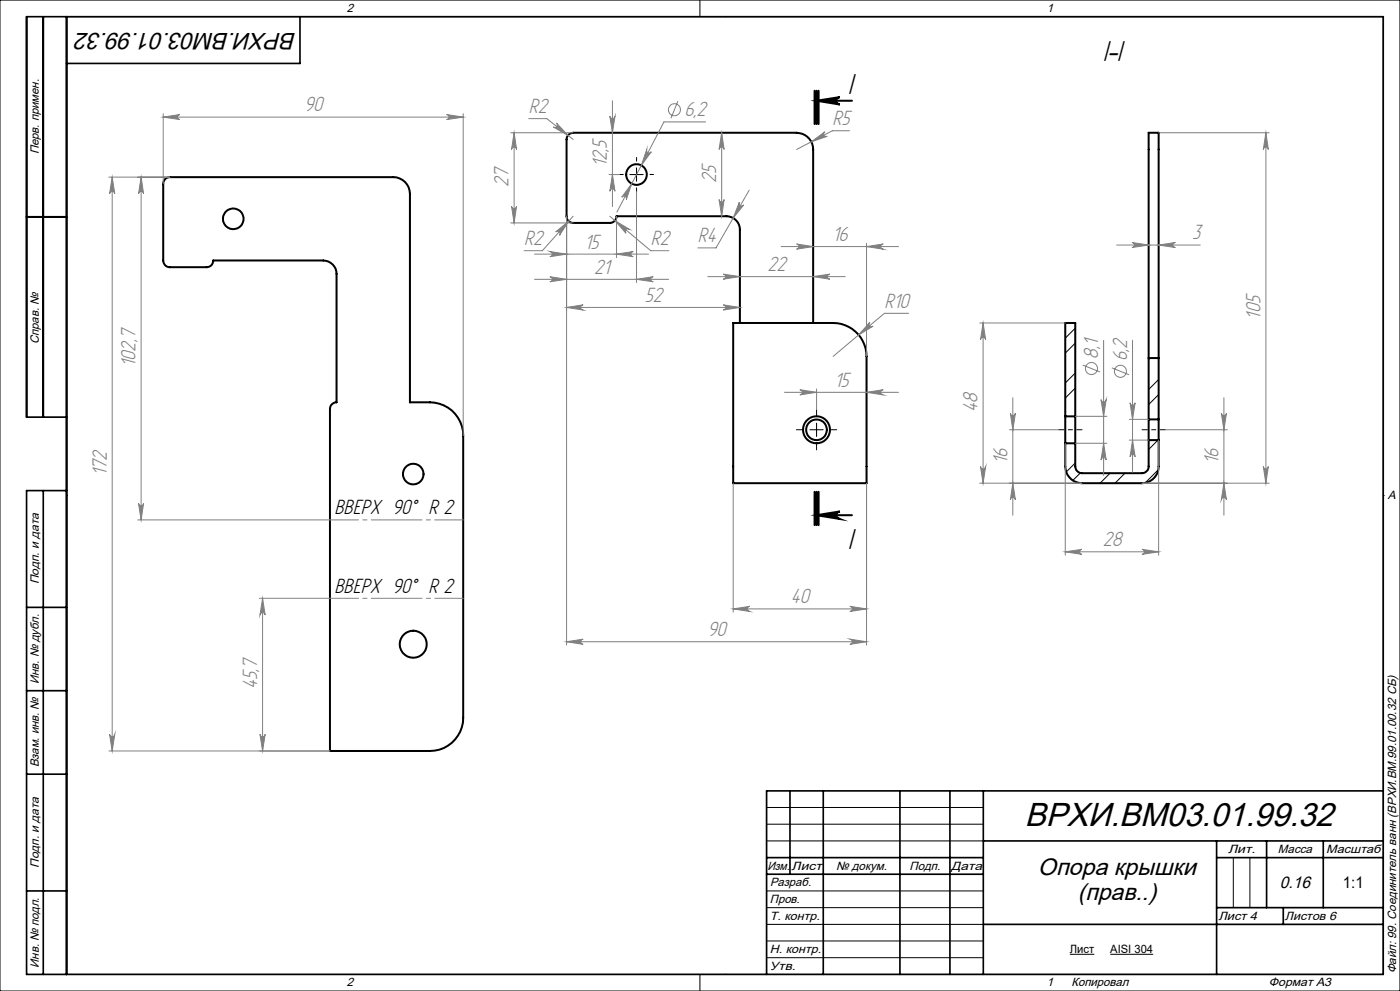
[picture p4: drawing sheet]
<svg xmlns="http://www.w3.org/2000/svg" width="420mm" height="297mm" viewBox="0 0 420 297" stroke-linecap="round" stroke-linejoin="round" font-family="sans-serif">
<g fill="none" stroke="#000" stroke-width=".6">
<path d="M244.4 27.2v10M245 30.2h10.6M245 27.2v10M245.6 27.2v10M49.6 53.7l.6-.5 .8-.1h67a5 5 0 0 1 5 5v62.5h6a9.9 9.9 0 0 1 10 10v84.5a10 10 0 0 1-10 10h-30v-102.5a1.99 1.99 0 0 1 2-2v-38.5a4 4 0 0 0-4-4h-33a1.93 1.93 0 0 1-2 2h-11a1.99 1.99 0 0 1-2-2v-23zM8 65h12M220 96.8h29.9a10.1 10.1 0 0 1 10.1 10v38h-40zM222 96.8v-28a4 4 0 0 0-4.1-4h-32.9a2.05 2.05 0 0 1-2 2h-11.1a1.99 1.99 0 0 1-1.9-2v-23a1.99 1.99 0 0 1 1.9-2h67.1a5 5 0 0 1 4.9 5v52M344.6 107.3h3M319.6 124.8v8.1M319.6 124.8v-28h3v28M319.6 132.9h3"/>
<path d="M319.6 124.8h3M322.6 124.8v8.1M344.6 131.9v7.9a2.05 2.05 0 0 1-2 2h-18a2.05 2.05 0 0 1-2-2v-6.9M344.6 125.7v6.2M344.6 125.7v-85.9h3v85.9M344.6 125.7h3M344.6 131.9h3M347.6 131.9v7.9a5 5 0 0 1-5 5h-18a5 5 0 0 1-5-5v-6.9M347.6 125.7v6.2M244.4 147.4v10M245 154.4h10.6M245 147.4v10"/>
<path d="M245.6 147.4v10z"/>
<circle cx="190.9" cy="52.3" r="3.1"/>
<circle cx="70" cy="65.6" r="3.1"/>
<circle cx="245" cy="128.8" r="4"/>
<circle cx="245" cy="128.8" r="3.1"/>
<circle cx="124" cy="142.1" r="3.1"/>
<circle cx="124" cy="193.1" r="4.1"/>
</g>
<g fill="none" stroke="#000" stroke-width=".3">
<path d="M0 0h420v297h-420zM20 5h395v287h-395zM210 0v5M217.5 5h.1M188.9 52.3h4.1M191 50.3v4M322.6 98.4l-3 2.9M322.6 111.8l-3 3M322.6 102.8l-3 3M322.6 116.3l-3 3M345.1 107.3l-.5 .5M347.6 113.7l-3 3"/>
<path d="M347.6 118.2l-3 3M243 128.8h3.9M245 126.8v4M322.6 138.7l-2.7 2.8M347.4 131.9l-2.8 2.8M20 148.5h.1M324.1 141.7l-2.3 2.3M333 141.8l-3 3M337.5 141.8l-3 3M347.5 140.8l-3.9 3.9M415 148.5h.1M230 242h65"/>
<path d="M230 247h65M230 252h65M370 257v15M375 257v15M230 267h65M230 272h65M230 277h65M210 292v5M217.5 292h.1M230 282h65M230 287h65M321 286h7.3"/>
<path d="M333.1 286h12.8"/>
</g>
<g fill="none" stroke="#808080" stroke-width=".3">
<path d="M49 34.1v21M49 35.1h90M49 35.1l5-.8a.76 .76 0 0 0-.7 .8 .76 .76 0 0 0 .7 .7zM134 34.3l5 .8-5 .7a.76 .76 0 0 0 .7-.7 .76 .76 0 0 0-.7-.8zM139 34.1v96.5M153.2 39.8h18.7M154.2 39.8v27M154.2 39.8l.8 5a.76 .76 0 0 0-.8-.7 .76 .76 0 0 0-.7 .7zM158.6 35.6h5.4l7.9 6.2M166.9 36.9l3.5 3.7-4.4-2.5a.77 .77 0 0 0 1-.2 .77 .77 0 0 0-.1-1zM183 34.8a.78 .78 0 0 0 .7 .7 .78 .78 0 0 0 .8-.7l-.8 5zM183.7 30.2v31.7"/>
<path d="M203.4 30.3l-2.1 5.2M211.7 36.5h-12.5l-14.1 27.1M216.5 39.8l.7 5a.76 .76 0 0 0-.7-.7 .76 .76 0 0 0-.8 .7zM216.5 39.8v25M254.8 39.2h-5.1l-10.7 5.6M347.6 39.8h33.2M379.8 39.8v105M379.8 39.8l.7 5a.76 .76 0 0 0-.8-.7 .76 .76 0 0 0-.7 .7zM32.7 53.1h18.3M33.7 53.1l.7 5a.78 .78 0 0 0-.7-.8 .78 .78 0 0 0-.8 .8zM33.7 53.1v172M42.3 53.1v102.7"/>
<path d="M42.3 53.1l.8 5a.76 .76 0 0 0-.8-.8 .76 .76 0 0 0-.7 .8zM182.7 52.3h3.1M183.7 52.3l.8 5a.78 .78 0 0 0-.8-.7 .78 .78 0 0 0-.7 .7zM189.5 55.1l-1.6 4.7a.78 .78 0 0 0-.4-1 .78 .78 0 0 0-1 .3zM191 57.4v27.3M194 44.8a.77 .77 0 0 0 .4 1 .77 .77 0 0 0 1-.3l-3 4.1zM215.7 59.8a.76 .76 0 0 0 .8 .7 .76 .76 0 0 0 .7-.7l-.7 5zM224.8 57l-10 17.3h-5.5M243.4 42.5l4.1-3a.76 .76 0 0 0-.3 1 .76 .76 0 0 0 1 .3zM153.2 66.8h18.7M153.5 61.8a.76 .76 0 0 0 .7 .8 .76 .76 0 0 0 .8-.8l-.8 5zM160.3 76.2h34.3"/>
<path d="M165 75.4l5 .8-5 .7a.78 .78 0 0 0 .7-.7 .78 .78 0 0 0-.7-.8zM166.7 69.5l3.9-3.2-2.7 4.2a.76 .76 0 0 0-.1-1 .76 .76 0 0 0-1.1 0zM170 64.8v128.5M171.9 64.8l-9.2 10.3h-5.5M183 64.8l12.2 10.3h5.5M184.5 66.1l4.3 2.6a.78 .78 0 0 0-1 .2 .78 .78 0 0 0 0 1zM185 64.8v12.4M185 76.2l5-.8a.78 .78 0 0 0-.8 .8 .78 .78 0 0 0 .8 .7zM221.8 60.6a.78 .78 0 0 0 .3 1 .78 .78 0 0 0 1-.2l-3.1 3.9zM234.4 73.9h35.2M239 73.1l4.9 .8-4.9 .8a.78 .78 0 0 0 .7-.8 .78 .78 0 0 0-.7-.8zM260 73.9l5-.8a.78 .78 0 0 0-.8 .8 .78 .78 0 0 0 .8 .8z"/>
<path d="M260 72.9v33.9M335 73.4h25.1M339.6 72.7l5 .7-5 .8a.76 .76 0 0 0 .7-.8 .76 .76 0 0 0-.7-.7zM347.6 73.4l5-.7a.76 .76 0 0 0-.7 .7 .76 .76 0 0 0 .7 .8zM160.3 83.7h40.3M165 82.9l5 .8-5 .8a.76 .76 0 0 0 .7-.8 .76 .76 0 0 0-.7-.8zM170 92.1h52M170 92.1l4.9-.7a.78 .78 0 0 0-.7 .7 .78 .78 0 0 0 .7 .8zM191 83.7l5-.8a.76 .76 0 0 0-.8 .8 .76 .76 0 0 0 .8 .8zM212.3 82.9h41.3M217 91.4l5 .7-5 .8a.78 .78 0 0 0 .7-.8 .78 .78 0 0 0-.7-.7zM217 82.2l5 .7-5 .8a.76 .76 0 0 0 .7-.8 .76 .76 0 0 0-.7-.7z"/>
<path d="M243.9 82.9l5.1-.7a.76 .76 0 0 0-.8 .7 .76 .76 0 0 0 .8 .8zM260.9 96.6a.76 .76 0 0 0 0 1 .76 .76 0 0 0 1 .2l-4.3 2.6zM272.6 93.9h-7.3l-15.4 12.9M293.9 96.8h25.7M294.9 96.8v48M294.9 96.8l.8 5a.78 .78 0 0 0-.8-.7 .78 .78 0 0 0-.8 .7zM235.3 117.6h34.3M240 116.8l5 .8-5 .8a.78 .78 0 0 0 .7-.8 .78 .78 0 0 0-.7-.8zM245 116.6v6.2M260 117.6l5-.8a.78 .78 0 0 0-.8 .8 .78 .78 0 0 0 .8 .8zM303.8 119.2v35.2M324.8 109.4l5.2 2.1"/>
<path d="M330.3 119.8a.78 .78 0 0 0 .8 .7 .78 .78 0 0 0 .8-.7l-.8 5zM331.1 102v40.5M333.6 110.2l5.1 2.1M339.8 101.9v39.6M367.2 119.2v35.2M294.1 139.8a.78 .78 0 0 0 .8 .8 .78 .78 0 0 0 .8-.8l-.8 5zM302.9 128.8h14.7M303.1 123.8a.76 .76 0 0 0 .8 .7 .76 .76 0 0 0 .7-.7l-.8 5zM319.6 132.9v33.5M322.6 132.9h9.5M322.6 124.8h9.5M331.1 132.9l.8 5a.78 .78 0 0 0-.8-.8 .78 .78 0 0 0-.8 .8z"/>
<path d="M338.8 131.9h5.8M338.8 125.7h5.8M339 120.7a.76 .76 0 0 0 .8 .7 .76 .76 0 0 0 .7-.7l-.7 5zM339.8 131.9l.7 5a.76 .76 0 0 0-.7-.7 .76 .76 0 0 0-.8 .7zM347.6 131.9v34.5M349.6 128.8h18.6M366.4 123.8a.78 .78 0 0 0 .8 .7 .78 .78 0 0 0 .7-.7l-.7 5zM379 139.8a.76 .76 0 0 0 .7 .8 .76 .76 0 0 0 .8-.8l-.7 5zM41.3 155.8h57.7M41.6 150.8a.76 .76 0 0 0 .7 .8 .76 .76 0 0 0 .8-.8l-.8 5zM220 144.8v38.7M260 144.8v48.5"/>
<path d="M293.9 144.8h30.7M303.8 144.8l.8 5a.76 .76 0 0 0-.7-.7 .76 .76 0 0 0-.8 .7zM342.6 144.8h38.2M367.2 144.8l.7 5a.78 .78 0 0 0-.7-.7 .78 .78 0 0 0-.8 .7zM77.8 179.3h21.2M78.8 179.3v45.8M78.8 179.3l.8 5a.78 .78 0 0 0-.8-.7 .78 .78 0 0 0-.8 .7zM319.6 165.4h28M319.6 165.4l5-.8a.76 .76 0 0 0-.7 .8 .76 .76 0 0 0 .7 .8zM342.6 164.6l5 .8-5 .8a.76 .76 0 0 0 .7-.8 .76 .76 0 0 0-.7-.8zM170 192.3h90M170 192.3l4.9-.7a.78 .78 0 0 0-.7 .7 .78 .78 0 0 0 .7 .8z"/>
<path d="M220 182.5h40M220 182.5l5-.8a.78 .78 0 0 0-.8 .8 .78 .78 0 0 0 .8 .8zM255 191.6l5 .7-5 .8a.78 .78 0 0 0 .7-.8 .78 .78 0 0 0-.7-.7zM255 181.7l5 .8-5 .8a.78 .78 0 0 0 .7-.8 .78 .78 0 0 0-.7-.8zM32.7 225.1h66.3M32.9 220.1a.78 .78 0 0 0 .8 .7 .78 .78 0 0 0 .7-.7l-.7 5zM78 220.1a.78 .78 0 0 0 .8 .7 .78 .78 0 0 0 .8-.7l-.8 5z"/>
<circle cx="202.3" cy="32.9" r="1.82"/>
<circle cx="327.4" cy="110.4" r="1.8"/>
<circle cx="336.1" cy="111.3" r="1.81"/>
</g>
<path d="M245 30.2l7-1.1a1.11 1.11 0 0 0-1.1 1.1 1.11 1.11 0 0 0 1.1 1.1zM245 154.4l7-1.1a1.13 1.13 0 0 0-1.1 1.1 1.13 1.13 0 0 0 1.1 1.1z" fill="none" stroke="#000" stroke-width=".6" stroke-linecap="butt"/>
<path d="M324.6 128.8h-7M342.6 128.8h7" fill="none" stroke="#000" stroke-width=".3" stroke-dasharray="15.2 1.3 1.3 1.3" stroke-dashoffset="13.6"/>
<path d="M187 52.3h-1.1M191 48.3v-1.1M191 56.3v1.1M195 52.3h1.1M241 128.8h-2.1M245 124.8v-2.1M245 132.8v2M249 128.8h2" fill="none" stroke="#000" stroke-width=".3" stroke-dasharray="15.2 1.3 1.3 1.3"/>
<g fill="none" stroke="#000" stroke-width=".5">
<path d="M13 5v120M20 5v287M90 5v14h-70M8 65h12M20 125h-12v-120h407v287h-407v-145h12M13 147v145M8 182h12M8 207h12M8 232h12M237 237v25M247 237v55M270 237v55"/>
<path d="M285 237v55M295 237v55M415 237h-185v55M230 257h65M295 252h120M365 252v40M365 257h50M380 252v20M397 252v20M8 267h12M230 262h65M295 277h120"/>
<path d="M365 272h50M385 272v5"/>
</g>
<path d="M99 155.8h40M99 179.3h40" fill="none" stroke="#808080" stroke-width=".3" stroke-dasharray="15.2 1.3 1.3 1.3" stroke-dashoffset="6.7"/>
<path d="M245 30.2l7-1.1a1.11 1.11 0 0 0-1.1 1.1 1.11 1.11 0 0 0 1.1 1.1zM245 154.4l7-1.1a1.13 1.13 0 0 0-1.1 1.1 1.13 1.13 0 0 0 1.1 1.1z" fill="#000"/>
<g fill="#808080">
<path d="M165 82.9l5 .8-5 .8a.76 .76 0 0 0 .7-.8 .76 .76 0 0 0-.7-.8zM191 83.7l5-.8a.76 .76 0 0 0-.8 .8 .76 .76 0 0 0 .8 .8zM165 75.4l5 .8-5 .7a.78 .78 0 0 0 .7-.7 .78 .78 0 0 0-.7-.8zM185 76.2l5-.8a.78 .78 0 0 0-.8 .8 .78 .78 0 0 0 .8 .7zM189.5 55.1l-3 4a.78 .78 0 0 1 1-.3 .78 .78 0 0 1 .4 1zM194 44.8l-1.6 4.8 3-4.1a.77 .77 0 0 1-1 .3 .77 .77 0 0 1-.4-1zM170 92.1l4.9-.7a.78 .78 0 0 0-.7 .7 .78 .78 0 0 0 .7 .8zM217 91.4l5 .7-5 .8a.78 .78 0 0 0 .7-.8 .78 .78 0 0 0-.7-.7zM217 82.2l5 .7-5 .8a.76 .76 0 0 0 .7-.8 .76 .76 0 0 0-.7-.7zM243.9 82.9l5.1-.7a.76 .76 0 0 0-.8 .7 .76 .76 0 0 0 .8 .8zM239 73.1l4.9 .8-4.9 .8a.78 .78 0 0 0 .7-.8 .78 .78 0 0 0-.7-.8zM260 73.9l5-.8a.78 .78 0 0 0-.8 .8 .78 .78 0 0 0 .8 .8zM166.9 36.9a.77 .77 0 0 1 .1 1 .77 .77 0 0 1-1 .2l4.4 2.5zM166.7 69.5a.76 .76 0 0 1 1.1 0 .76 .76 0 0 1 .1 1l2.7-4.2zM184.5 66.1l3.3 3.8a.78 .78 0 0 1 0-1 .78 .78 0 0 1 1-.2zM243.4 42.5l4.8-1.7a.76 .76 0 0 1-1-.3 .76 .76 0 0 1 .3-1zM221.8 60.6l-1.8 4.7 3.1-3.9a.78 .78 0 0 1-1 .2 .78 .78 0 0 1-.3-1zM260.9 96.6l-3.3 3.8 4.3-2.6a.77 .77 0 0 1-1-.2 .77 .77 0 0 1 0-1z"/>
<path d="M170 192.3l4.9-.7a.78 .78 0 0 0-.7 .7 .78 .78 0 0 0 .7 .8zM255 191.6l5 .7-5 .8a.78 .78 0 0 0 .7-.8 .78 .78 0 0 0-.7-.7zM240 116.8l5 .8-5 .8a.78 .78 0 0 0 .7-.8 .78 .78 0 0 0-.7-.8zM260 117.6l5-.8a.78 .78 0 0 0-.8 .8 .78 .78 0 0 0 .8 .8z"/>
<path d="M78 220.1a.78 .78 0 0 0 .8 .7 .78 .78 0 0 0 .8-.7l-.8 5zM78.8 179.3l.8 5a.78 .78 0 0 0-.8-.7 .78 .78 0 0 0-.8 .7z"/>
<path d="M153.5 61.8a.76 .76 0 0 0 .7 .8 .76 .76 0 0 0 .8-.8l-.8 5zM154.2 39.8l.8 5a.76 .76 0 0 0-.8-.7 .76 .76 0 0 0-.7 .7zM183.7 52.3l.8 5a.78 .78 0 0 0-.8-.7 .78 .78 0 0 0-.7 .7zM183 34.8a.78 .78 0 0 0 .7 .7 .78 .78 0 0 0 .8-.7l-.8 5zM339.8 131.9l.7 5a.76 .76 0 0 0-.7-.7 .76 .76 0 0 0-.8 .7zM339 120.7a.76 .76 0 0 0 .8 .7 .76 .76 0 0 0 .7-.7l-.7 5zM32.9 220.1a.78 .78 0 0 0 .8 .7 .78 .78 0 0 0 .7-.7l-.7 5zM33.7 53.1l.7 5a.78 .78 0 0 0-.7-.8 .78 .78 0 0 0-.8 .8zM41.6 150.8a.76 .76 0 0 0 .7 .8 .76 .76 0 0 0 .8-.8l-.8 5zM42.3 53.1l.8 5a.76 .76 0 0 0-.8-.8 .76 .76 0 0 0-.7 .8z"/>
<path d="M379 139.8a.76 .76 0 0 0 .7 .8 .76 .76 0 0 0 .8-.8l-.7 5zM379.8 39.8l.7 5a.76 .76 0 0 0-.8-.7 .76 .76 0 0 0-.7 .7zM367.2 144.8l.7 5a.78 .78 0 0 0-.7-.7 .78 .78 0 0 0-.8 .7zM366.4 123.8a.78 .78 0 0 0 .8 .7 .78 .78 0 0 0 .7-.7l-.7 5zM303.8 144.8l.8 5a.76 .76 0 0 0-.7-.7 .76 .76 0 0 0-.8 .7zM303.1 123.8a.76 .76 0 0 0 .8 .7 .76 .76 0 0 0 .7-.7l-.8 5zM294.1 139.8a.78 .78 0 0 0 .8 .8 .78 .78 0 0 0 .8-.8l-.8 5zM294.9 96.8l.8 5a.78 .78 0 0 0-.8-.7 .78 .78 0 0 0-.8 .7z"/>
<path d="M216.5 39.8l.7 5a.76 .76 0 0 0-.7-.7 .76 .76 0 0 0-.8 .7zM215.7 59.8a.76 .76 0 0 0 .8 .7 .76 .76 0 0 0 .7-.7l-.7 5z"/>
<path d="M331.1 132.9l.8 5a.78 .78 0 0 0-.8-.8 .78 .78 0 0 0-.8 .8zM330.3 119.8a.78 .78 0 0 0 .8 .7 .78 .78 0 0 0 .8-.7l-.8 5z"/>
<path d="M220 182.5l5-.8a.78 .78 0 0 0-.8 .8 .78 .78 0 0 0 .8 .8zM255 181.7l5 .8-5 .8a.78 .78 0 0 0 .7-.8 .78 .78 0 0 0-.7-.8zM339.6 72.7l5 .7-5 .8a.76 .76 0 0 0 .7-.8 .76 .76 0 0 0-.7-.7zM347.6 73.4l5-.7a.76 .76 0 0 0-.7 .7 .76 .76 0 0 0 .7 .8zM319.6 165.4l5-.8a.76 .76 0 0 0-.7 .8 .76 .76 0 0 0 .7 .8zM342.6 164.6l5 .8-5 .8a.76 .76 0 0 0 .7-.8 .76 .76 0 0 0-.7-.8zM49 35.1l5-.8a.76 .76 0 0 0-.7 .8 .76 .76 0 0 0 .7 .7zM134 34.3l5 .8-5 .7a.76 .76 0 0 0 .7-.7 .76 .76 0 0 0-.7-.8z"/>
</g>
<text font-size="10" x="307.4" y="247.6">ВРХИ.ВМ03.01.99.32</text>
<g font-size="9.7">
<text x="330.9" y="18.2">I-I</text>
<text x="254.3" y="28.1">I</text>
<text x="254.3" y="164.4">I</text>
</g>
<g font-size="7.1">
<text x="89" y="9.8" transform="rotate(-180 89 9.8)">ВРХИ.ВМ03.01.99.32</text>
<text x="311.4" y="262.3">Опора крышки</text>
<text x="323.4" y="269.8">(прав..)</text>
</g>
<g font-size="6.9" fill="#808080">
<text x="91.3" y="33.4">90</text>
<text x="158.6" y="33.9">R2</text>
<text x="205.3" y="34.8">6,2</text>
<text x="249.7" y="37.5">R5</text>
<text x="182.1" y="50" transform="rotate(-90 182.1 50)">12,5</text>
<text x="152.6" y="56" transform="rotate(-90 152.6 56)">27</text>
<text x="214.8" y="54.9" transform="rotate(-90 214.8 54.9)">25</text>
<text x="357.7" y="71.7">3</text>
<text x="157.3" y="73.5">R2</text>
<text x="175.4" y="74.5">15</text>
<text x="195.2" y="73.5">R2</text>
<text x="209.4" y="72.6">R4</text>
<text x="249.7" y="72.2">16</text>
<text x="178.2" y="82">21</text>
<text x="230.3" y="81.2">22</text>
<text x="193.4" y="90.4">52</text>
<text x="265.3" y="92.2">R10</text>
<text x="378.1" y="95.8" transform="rotate(-90 378.1 95.8)">105</text>
<text x="329.4" y="107.5" transform="rotate(-90 329.4 107.5)">8,1</text>
<text x="40.7" y="109.9" transform="rotate(-90 40.7 109.9)">102,7</text>
<text x="338.1" y="108.3" transform="rotate(-90 338.1 108.3)">6,2</text>
<text x="250.4" y="115.9">15</text>
<text x="293.3" y="123.5" transform="rotate(-90 293.3 123.5)">48</text>
<text x="32" y="142.7" transform="rotate(-90 32 142.7)">172</text>
<text x="302.2" y="139.1" transform="rotate(-90 302.2 139.1)">16</text>
<text x="365.5" y="139.1" transform="rotate(-90 365.5 139.1)">16</text>
<text x="330.9" y="163.7">28</text>
<text x="237.3" y="180.8">40</text>
<text x="212.3" y="190.6">90</text>
<text x="77.1" y="206.6" transform="rotate(-90 77.1 206.6)">45,7</text>
</g>
<g font-size="6.9">
<text x="100.4" y="154.1">ВВЕРХ 90° R 2</text>
<text x="100.4" y="177.6">ВВЕРХ 90° R 2</text>
</g>
<text font-size="5" x="384" y="266">0.16</text>
<text font-size="4.8" x="402.9" y="266">1:1</text>
<g font-size="3.6">
<text x="104" y="3.6">2</text>
<text x="314" y="3.6">1</text>
<text x="11.6" y="46.3" transform="rotate(-90 11.6 46.3)">Перв. примен.</text>
<text x="11.6" y="103.2" transform="rotate(-90 11.6 103.2)">Справ. №</text>
<text x="416.4" y="149.6">A</text>
<text x="11.6" y="175.1" transform="rotate(-90 11.6 175.1)">Подп. и дата</text>
<text x="11.6" y="205" transform="rotate(-90 11.6 205)">Инв. № дубл.</text>
<text x="11.6" y="230" transform="rotate(-90 11.6 230)">Взам. инв. №</text>
<text x="368.4" y="255.6">Лит.</text>
<text x="383.4" y="255.6">Масса</text>
<text x="397.8" y="255.6">Масштаб</text>
<text x="11.6" y="260.1" transform="rotate(-90 11.6 260.1)">Подп. и дата</text>
<text x="230.2" y="260.6">Изм.</text>
<text x="237.5" y="260.6">Лист</text>
<text x="250.9" y="260.6">№ докум.</text>
<text x="272.9" y="260.6">Подп.</text>
<text x="285.4" y="260.6">Дата</text>
<text x="231" y="265.6">Разраб.</text>
<text x="231" y="275.6">Т. контр.</text>
<text x="231" y="270.6">Пров.</text>
<text x="365.5" y="275.6">Лист 4</text>
<text x="385.5" y="275.6">Листов 6</text>
<text x="231" y="285.6">Н. контр.</text>
<text x="11.6" y="290" transform="rotate(-90 11.6 290)">Инв. № подл.</text>
<text x="231" y="290.6">Утв.</text>
<text x="418.9" y="291.8" transform="rotate(-90 418.9 291.8)">Файл: 99. Соединитель ванн (ВРХИ.ВМ.99.01.00.32 СБ)</text>
<text x="104" y="295.6">2</text>
<text x="314" y="295.6">1</text>
<text x="321.5" y="295.6">Копировал</text>
<text x="380.7" y="295.6">Формат А3</text>
</g>
<g font-size="3.4">
<text x="321" y="285.6">Лист</text>
<text x="333.1" y="285.6">AISI 304</text>
</g>
</svg>
